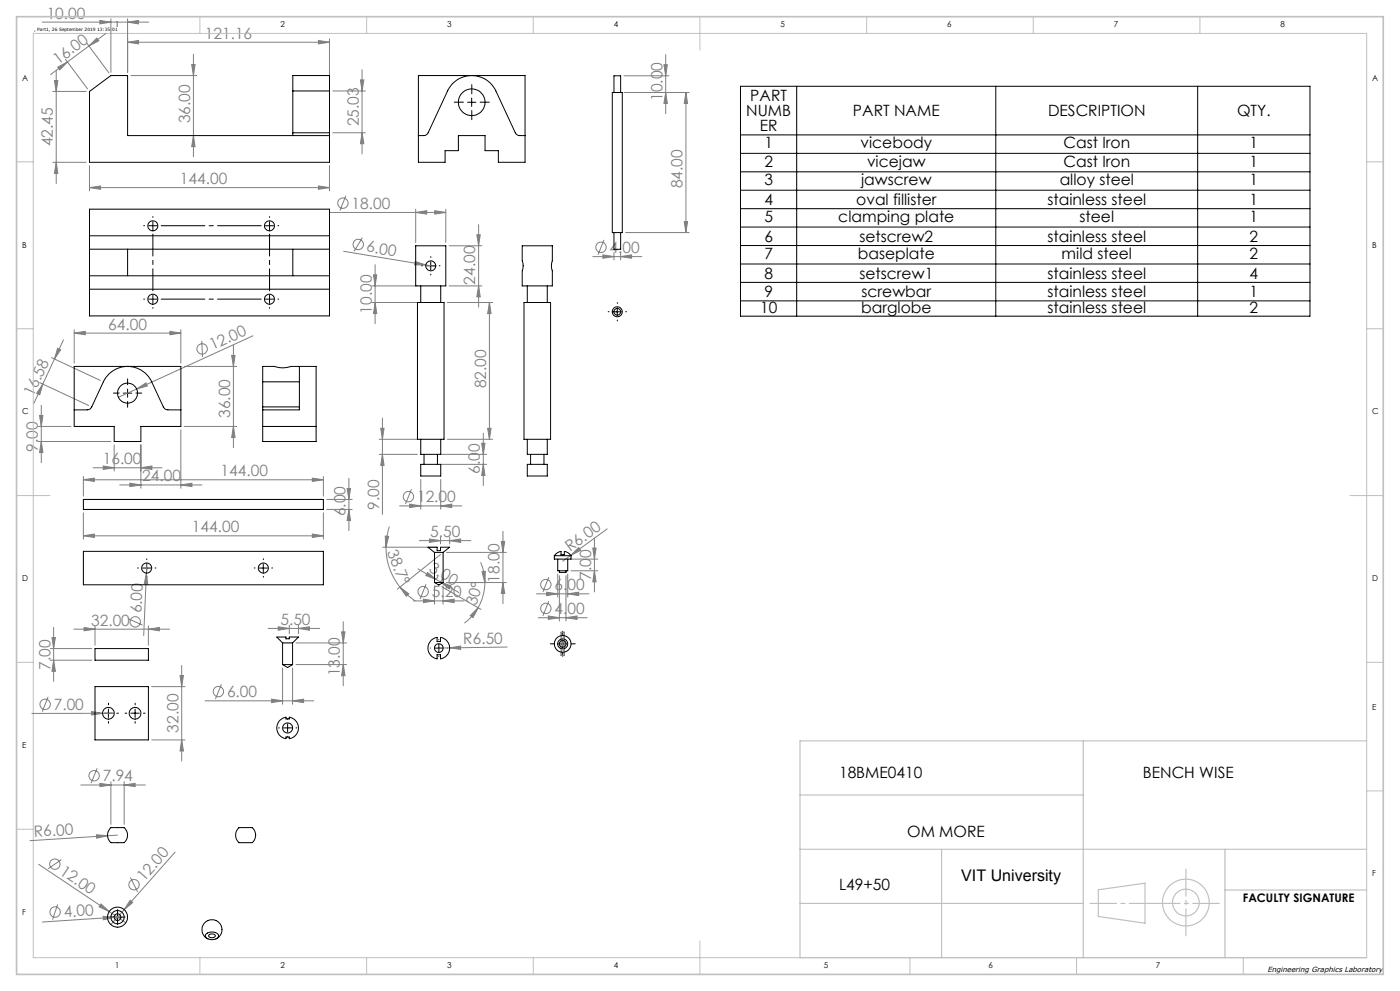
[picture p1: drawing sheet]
<svg xmlns="http://www.w3.org/2000/svg" width="420mm" height="297mm" viewBox="0 0 420 297" stroke-linecap="round" stroke-linejoin="round" font-family="sans-serif">
<g fill="none" stroke="#808080" stroke-width=".3">
<path d="M12.7 6.6h31.9M19.6 17.8l6.6 8.8M20.2 18.6l-5 3.8M26.1 13l6.6 8.8M26.7 13.8l2.3-2.4 .6 .8zM30 6.1l3.3 .5-3.3 .6zM31.8 10l-11.6 8.6M33.3 5.6v16.1M38.3 12.7l3.3-.6v1.1zM38.3 6.6l3.3-.5v1.1zM38.3 5.6v16.1M38.3 12.7h60.5"/>
<path d="M57.5 19.3h1l-.5 3.3zM58 16.3v30.7M95.5 12.1l3.3 .6-3.3 .5zM98.8 11.6v27.2M199.2 19.4h1l-.5 3.3zM199.7 16.4v17.7M15.8 27.4h10.1M16.3 24.1h1.1l-.5 3.3zM16.9 21.1v33.9M17.3 20.1l2.9-1.5-2.3 2.4zM39.3 22.6h19.7M99.8 27.3h9.8"/>
<path d="M99.8 39.8h9.8M108.1 24h1l-.5 3.3zM108.6 39.8l.5 3.3h-1zM108.6 20.9v25.2M187.2 27.7h19.6M187.2 22.7h13.5M199.7 27.7l.5 3.3h-1zM205.8 27.7l.5 3.3h-1zM205.8 27.7v42M15.8 48.6h10.1M16.9 48.6l.5 3.4h-1.1zM26.8 56.2l3.4-.5v1z"/>
<path d="M26.8 49.6v7.6M26.8 56.2h72M58 40.6l.5 3.4h-1zM95.5 55.7l3.3 .5-3.3 .5zM98.8 49.6v7.6M103.8 58.7l-1.8 4.4M98.9 63.7h34.8M103.1 75.3l27.6 4.6M108.7 71.2l-2.5 4.1M112.5 79.3v17.7M124.6 78.4l3.1 1h-3.3zM124.7 63.7l3.3-.6v1.1z"/>
<path d="M124.7 62.7v10M130.4 63.1l3.3 .6-3.3 .5zM133.7 62.7v10M134.7 73.7h9.9M143.1 70.4h1l-.5 3.3zM143.6 67.3v24.7M177.8 76.9h14.7M180.9 76.4l3.3 .5-3.3 .5zM181.2 71.9l-1.8 4.4M184.2 75.7v2.2M186.2 76.9l3.3-.5v1zM186.2 75.7v2.2"/>
<path d="M187.7 69.7h19.1M205.3 66.4h1l-.5 3.3zM22.3 99.8l3.3-.5v1zM22.3 98.8v10M22.3 99.8h32M51 99.3l3.3 .5-3.3 .5zM54.3 98.8v10M111.5 85.7h13.7M111.5 90.7h13.7M112 82.4h1l-.5 3.3zM112.5 90.7l.5 3.3h-1zM134.2 90.7h13.6"/>
<path d="M134.7 85.7h9.9M143.6 85.7l.5 3.3h-1zM146.8 90.7l.5 3.3h-1zM146.8 90.7v41M11.9 114.7l14.7 6.8M12.8 115.1l-.9 3.2-.9-.4zM15.5 107.2l14.6 6.8M16.3 107.6l-6.1 13.3M17.3 104.4l.9 .4-1.9 2.8zM19.1 101.8l-2.8 5.8M41 116.6l2.8-1.8 .4 .9zM41 116.6l-5.5 2.5"/>
<path d="M55.2 109.8h15.8M60.5 102.2l.2 4.8M69.5 106.5h1l-.5 3.3zM70 103.5v30.7M75.9 100.6l-34.9 16M11.4 127.8h9.9M11.4 132.3h21.9M11.9 124.5h1l-.5 3.3zM12.4 132.3l.5 3.3h-1zM12.4 121.5v17.2M31 139.7l3.3 .5-3.3 .5zM34.3 133.3v7.9"/>
<path d="M42.3 133.3v13M54.3 128.8v17.5M55.2 127.8h15.8M70 127.8l.5 3.3h-1zM113.7 136.2h11.5M113.7 131.7h11.5M114.2 128.4h1l-.5 3.3zM114.7 136.2l.5 3.3h-1zM114.7 125.3v28.9M132.2 139.2h13.8M132.2 136.2h13.8M134.2 131.7h13.6"/>
<path d="M144.5 132.9h1l-.5 3.3zM145 129.8v15.7M145 139.2l.5 3.3h-1zM146.3 128.4h1l-.5 3.3zM25 143.8l3.3-.5v1zM25 142.8v5.9M25 153.7v7.9M25 143.8h72M27.9 140.2h20.7M35.9 145.3h24.7M38.9 144.8l3.4 .5-3.4 .5zM42.3 140.2l3.3-.5v1z"/>
<path d="M54.3 145.3l3.3-.5v1zM93.7 143.3l3.3 .5-3.3 .5zM97 142.8v5.9M97 153.7v7.9M98 149.7h7.7M98 152.7h7.7M104.1 146.4h1.1l-.5 3.3zM104.7 152.7l.5 3.3h-1.1zM104.7 143.3v15.7M116.8 157.8l-.8 3.7-.2 2.5M119.9 151.6h18.7M122.9 151.1l3.3 .5-3.3 .5z"/>
<path d="M123.4 146.6l-1.8 4.5M126.2 143.7v8.9M132.2 151.6l3.3-.5v1zM132.2 143.7v8.9M150.9 159.2v21.7M182.2 158.5l-11 7.9M25 160.6l3.3-.5v1zM25 160.6h72M43.9 171.7l.4 3.4-1-.1zM44.1 168.7l-1 21.8M93.7 160.1l3.3 .5-3.3 .5zM114.8 164h16.3"/>
<path d="M115.6 160.7l1 .1-.8 3.2zM115.8 164a19.3 19.3 0 0 0 4.2 12M120 176l2.6 2-.7 .7zM120 176l2.1 2.2 2.5 1.9M125.4 170.5l5.5 3.2M125.8 162h15.5M127 179.6l3.4 .5-3.4 .5zM127.8 175.1l-1.8 4.4M128.3 171.6l2.6 2.1-3.2-1.2zM128.8 161.5l3.4 .5-3.4 .6zM130.4 175.6v5.5M130.9 173.7l1.3 .7"/>
<path d="M131.4 172.8l-.6 .9M132.2 161v2M132.2 174.4l5.5 3.2M132.2 174.4l3.1 1.2-.5 .9zM132.2 166.2l-13 10.4M132.5 175.8l11.8 6.8M132.7 173.6l-.5 .8M132.9 175.6v5.5M133.9 174.6h18M133.9 165.6h18M134.9 162l3.3-.5v1.1zM134.9 161v2"/>
<path d="M144.2 168.5l1 3.3 .3 2.8M144.6 171.3l1-.1-.1 3.4zM145.5 174.6l-.3 2.8-.4 1.6-1.4 3.1M150.4 162.3h1l-.5 3.3zM150.9 174.6l.5 3.3h-1zM161 178h15.7M164 177.5l3.3 .5-3.3 .5zM164.6 173l-1.7 4.4M167.3 172v7M167.8 172.5v13.6M169.8 172.5v13.6M170.3 178l3.3-.5v1z"/>
<path d="M170.3 172v7M171.2 166.4l2.4-2.3 .6 .8zM171.2 166.4l-2.4 1.8M171.3 171.1h8M171.3 167.6h8M177.8 164.2h1l-.5 3.4zM178.3 171.1l.5 3.3h-1zM178.3 161.2v16.2M15.1 194.4h12.4M15.1 197.9h12.4M15.6 191.1h1l-.5 3.3zM16.1 197.9l.5 3.3h-1z"/>
<path d="M16.1 188v16.2M22.2 188.6h28.7M25.2 188.1l3.3 .5-3.3 .5zM28.5 187.6v5.8M38.4 185.4l4.4 2M44.5 188.6l3.3-.5v1zM44.5 187.6v5.8M54.5 199.4v28.7M80.4 188.3h15.5M83.5 187.9l3.3 .4-3.3 .6zM86.8 187.4v2.5M88.8 199.2h15.2"/>
<path d="M88.8 192.7h15.2M89.5 188.3l3.4-.4v1zM89.5 187.4v2.5M102.5 189.4h1l-.5 3.3zM103 199.2l.5 3.3h-1zM103 186.3v19.2M124 180.1h15.3M132.9 180.1l3.3-.5v1zM134.9 194.2l3.3-.6v1zM134.9 194.2h-3.2M143.4 182.1l-1.5 3-.8-.6zM143.4 182.1l-2 2.8-2.1 1.9"/>
<path d="M152.2 193.9l-17.3 .3M161.5 185.1h14.6M164.5 184.6l3.3 .5-3.3 .5zM164.6 180.1l-1.7 4.5M168.3 189.5h1v7h-1zM168.3 193h1M168.5 192.6l.7 .7M168.8 192.5v1M169.2 192.6l-.7 .7M169.8 185.1l3.3-.5v1zM14.4 208.8l-1.7 4.5M27.5 213.3l3.3 .5-3.3 .5z"/>
<path d="M30.8 213.8h-21.2M34.3 213.7l-3.5 .1M45.5 205.8h10M54 202.5h1l-.5 3.3zM61.5 210h32.6M66.4 205.1l-1.8 4.4M81.5 209.5l3.3 .5-3.3 .6zM84.8 200.2v10.9M87.8 210l3.3-.5v1.1zM87.8 200.2v10.9M24.2 235.3h19.4M29.1 230.3l-1.8 4.4"/>
<path d="M30 234.8l3.3 .5-3.3 .5zM33.3 234.3v12.7M37.3 235.3l3.2-.5v1zM37.3 234.3v12.7M45.5 221.8h10M54.5 221.8l.5 3.3h-1zM11.6 259l21.2 14.2M18.4 257.6l-3.9 2.7M28.9 250.2l3.4 .3-3.3 .7zM32.3 250.5l-23.3 1.5M35.2 250.3l-2.9 .2M52.5 255.4l-19.2 21.7"/>
<path d="M17.3 271.1l-1.5 4.5M30.3 270.9l2.5 2.3-3.1-1.4zM30.9 274.6l3.4 .3-3.3 .8zM32.8 273.2l4.9 3.3M34.3 274.9l-21.6 1.4M36.3 274.8l-2 .1M39.1 269.8l.7 .7-2.5 2.1zM39.1 263l2.2 4.3"/>
<circle cx="102.9" cy="60.9" r="1.56"/>
<circle cx="107.5" cy="73.3" r="1.56"/>
<circle cx="180.3" cy="74.1" r="1.55"/>
<circle cx="60.6" cy="104.6" r="1.56"/>
<circle cx="122.5" cy="148.8" r="1.56"/>
<circle cx="126.9" cy="177.3" r="1.56"/>
<circle cx="163.7" cy="175.2" r="1.56"/>
<circle cx="40.6" cy="186.4" r="1.55"/>
<circle cx="163.8" cy="182.3" r="1.55"/>
<circle cx="13.5" cy="211.1" r="1.55"/>
<circle cx="65.5" cy="207.3" r="1.55"/>
<circle cx="28.2" cy="232.5" r="1.56"/>
<circle cx="16.5" cy="259" r="1.55"/>
<circle cx="16.5" cy="273.3" r="1.55"/>
<circle cx="40.2" cy="265.2" r="1.56"/>
</g>
<g fill="none" stroke="#c0c0c0" stroke-width=".35">
<path d="M240 238.3h85M325 222v65M410 222h-170v65h170M240 254.5h170M282.5 254.5v32.5M367.5 254.5v32.5M240 270.8h85M329.5 266.7l14-2v12l-14-2zM367.5 266.7h42.5"/>
<circle cx="355.8" cy="270.5" r="7"/>
<circle cx="355.8" cy="270.5" r="4"/>
</g>
<g fill="none" stroke="#000" stroke-width=".3">
<path d="M140.3 30.7h2.5M141.5 29.4v2.5M222.1 25.9h170.9v68.9h-170.9zM239 25.9v68.9M298.7 25.9v68.9M359.3 25.9v68.9M222.1 40.4h170.9M222.1 46h170.9M222.1 51.5h170.9M222.1 57h170.9M79.6 67.7h2.5M80.9 66.4v2.5"/>
<path d="M128 79.7h2.5M129.2 78.4v2.5M222.1 62.5h170.9M222.1 68h170.9M222.1 73.6h170.9M222.1 79.1h170.9M183.9 93.4h2.5M185.2 92.2v2.5M222.1 84.6h170.9M222.1 90.2h170.9M37 117.8h2.5M38.3 116.6v2.5"/>
<path d="M42.8 170.2h2.5M44 169v2.5M77.8 170.2h2.5M79 169v2.5M130.4 194.2h2.5M131.7 193v2.5M167.6 193h2.4M168.8 191.7v2.5M31.3 213.7h2.5M32.5 212.5v2.5M39.3 213.7h2.5M40.5 212.5v2.5"/>
<path d="M85 218.2h2.5M86.3 216.9v2.5M34 274.9h2.5M35.2 273.6v2.5"/>
</g>
<g fill="none" stroke="#000" stroke-width=".3" stroke-dasharray="15.2 1.3 1.3 1.3">
<path d="M139 30.6h-2.7M141.5 28.1v-2.7M141.5 33.1v2.8M144 30.6h2.8M43.4 67.7h-.3M45.9 67.7v-1.3M45.9 67.7h-1.3M45.9 67.7v1.2M45.9 67.7h1.2M45.9 65.2v-.3M80.9 65.2v-.3M83.4 67.7h.2"/>
<path d="M126.7 79.7h-.2M129.2 77.2v-.3M131.7 79.7h.3M43.4 89.7h-.3M45.9 89.7v-1.3M45.9 89.7h-1.3M45.9 89.7v1.2M45.9 89.7h1.2M45.9 92.2v.2M80.9 89.7v-1.3M80.9 89.7h-1.3M80.9 89.7v1.2"/>
<path d="M80.9 89.7h1.2M80.9 92.2v.2M83.4 89.7h.2M129.2 82.2v.2M182.7 93.4h-.2M185.2 90.9v-.2M185.2 95.9v.3M187.7 93.4h.3M35.8 117.8h-1.8M38.3 115.3v-1.7M40.8 117.8h1.7M38.3 120.3v1.8"/>
<path d="M41.5 170.2h-.2M44 167.7v-.2M44 172.7v.3M46.5 170.2h.3M76.5 170.2h-.2M79 167.7v-.2M79 172.7v.3M81.5 170.2h.3M129.2 194.2h-.1M131.7 191.7h.1M131.7 196.7v.1M134.2 194.2h.1"/>
<path d="M166.3 193h-1.2M168.8 190.5v-1.3M168.8 195.5v1.2M171.3 193h1.3M30 213.7h-.5M32.5 211.2v-.5M32.5 216.2v.5M35 213.7h.5M38 213.7h-.5M40.5 211.2v-.5M40.5 216.2v.5M43 213.7h.5"/>
<path d="M83.8 218.2h-.2M86.3 215.7v-.3M88.8 218.2h.3M86.3 220.7v.2M34 274.8h-1M35.3 273.6v-1M35.3 276.1v1M36.5 274.8h1"/>
</g>
<path d="M48.4 67.7h30M48.4 89.7h30" fill="none" stroke="#000" stroke-width=".3" stroke-dasharray="15.2 1.3 1.3 1.3" stroke-dashoffset="2.1"/>
<path d="M45.9 87.2v-17M80.9 87.2v-17" fill="none" stroke="#000" stroke-width=".3" stroke-dasharray="15.2 1.3 1.3 1.3" stroke-dashoffset="8.6"/>
<g fill="none" stroke="#c0c0c0" stroke-width=".3">
<path d="M10 10h400v277h-400zM60 5v5M110 5v5M160 5v5M210 5v10M260 5v5M310 5v5M360 5v5M5 48.5h5M410 48.5h5M5 98.5h5M410 98.5h5"/>
<path d="M5 148.5h10M405 148.5h10M5 198.5h5M410 198.5h5M410 237h5M5 248.5h5M60 287v5M110 287v5M160 287v5M210 282v10M273 287v5M323 287v5"/>
<path d="M373 287v5"/>
</g>
<path d="M327 270.8h38.8" fill="none" stroke="#c0c0c0" stroke-width=".35" stroke-dasharray="15.2 1.3 1.3 1.3" stroke-dashoffset="7.3"/>
<path d="M355.8 260.5v20" fill="none" stroke="#c0c0c0" stroke-width=".35" stroke-dasharray="15.2 1.3 1.3 1.3" stroke-dashoffset="7.1"/>
<path d="M5 5h410v287h-410z" fill="none" stroke="#c0c0c0" stroke-width=".5"/>
<path d="M169.3 189.5l-1 7M169.3 196.5l-1-7" fill="none" stroke="#808080" stroke-width=".3" stroke-dasharray="15.2 1.3 1.3 1.3" stroke-dashoffset="13.6"/>
<g fill="#808080">
<path d="M30.3 270.9l2.5 2.3-3.1-1.4z"/>
<path d="M124.6 78.4l3.1 1h-3.3z"/>
<path d="M27.5 213.3l3.3 .5-3.3 .5z"/>
<path d="M134.9 194.2l3.3-.6v1z"/>
<path d="M28.9 250.2l3.4 .3-3.3 .7z"/>
<path d="M30.9 274.6l3.4 .3-3.3 .8z"/>
<path d="M41 116.6l2.8-1.8 .4 .9z"/>
<path d="M171.2 166.4l2.4-2.3 .6 .8z"/>
<path d="M39.1 269.8l.7 .7-2.5 2.1z"/>
<path d="M43.9 171.7l.4 3.4-1-.1z"/>
<path d="M134.9 162l3.3-.5v1.1zM128.8 161.5l3.4 .5-3.4 .6z"/>
<path d="M95.5 12.1l3.3 .6-3.3 .5zM38.3 12.7l3.3-.6v1.1zM38.3 6.6l3.3-.5v1.1zM30 6.1l3.3 .5-3.3 .6zM87.8 210l3.3-.5v1.1zM81.5 209.5l3.3 .5-3.3 .6zM37.3 235.3l3.2-.5v1zM30 234.8l3.3 .5-3.3 .5z"/>
<path d="M26.8 56.2l3.4-.5v1zM95.5 55.7l3.3 .5-3.3 .5zM38.9 144.8l3.4 .5-3.4 .5zM54.3 145.3l3.3-.5v1zM31 139.7l3.3 .5-3.3 .5zM42.3 140.2l3.3-.5v1zM22.3 99.8l3.3-.5v1zM51 99.3l3.3 .5-3.3 .5zM25 160.6l3.3-.5v1zM93.7 160.1l3.3 .5-3.3 .5zM25 143.8l3.3-.5v1zM93.7 143.3l3.3 .5-3.3 .5zM124.7 63.7l3.3-.6v1.1zM130.4 63.1l3.3 .6-3.3 .5zM25.2 188.1l3.3 .5-3.3 .5zM44.5 188.6l3.3-.5v1zM164 177.5l3.3 .5-3.3 .5zM170.3 178l3.3-.5v1z"/>
<path d="M164.5 184.6l3.3 .5-3.3 .5zM169.8 185.1l3.3-.5v1z"/>
<path d="M122.9 151.1l3.3 .5-3.3 .5zM132.2 151.6l3.3-.5v1z"/>
<path d="M180.9 76.4l3.3 .5-3.3 .5zM186.2 76.9l3.3-.5v1z"/>
<path d="M83.5 187.9l3.3 .4-3.3 .6zM89.5 188.3l3.4-.4v1z"/>
<path d="M26.7 13.8l2.3-2.4 .6 .8zM17.3 20.1l2.9-1.5-2.3 2.4z"/>
<path d="M17.3 104.4l.9 .4-1.9 2.8zM12.8 115.1l-.9 3.2-.9-.4z"/>
<path d="M143.4 182.1l-1.5 3-.8-.6zM144.6 171.3l1-.1-.1 3.4z"/>
<path d="M150.9 174.6l.5 3.3h-1zM150.4 162.3h1l-.5 3.3z"/>
<path d="M103 199.2l.5 3.3h-1zM102.5 189.4h1l-.5 3.3z"/>
<path d="M70 127.8l.5 3.3h-1zM69.5 106.5h1l-.5 3.3zM145 139.2l.5 3.3h-1zM144.5 132.9h1l-.5 3.3zM178.3 171.1l.5 3.3h-1zM177.8 164.2h1l-.5 3.4z"/>
<path d="M58 40.6l.5 3.4h-1zM57.5 19.3h1l-.5 3.3zM143.6 85.7l.5 3.3h-1zM143.1 70.4h1l-.5 3.3zM146.3 128.4h1l-.5 3.3zM146.8 90.7l.5 3.3h-1zM205.3 66.4h1l-.5 3.3zM205.8 27.7l.5 3.3h-1zM199.7 27.7l.5 3.3h-1zM199.2 19.4h1l-.5 3.3z"/>
<path d="M16.3 24.1h1.1l-.5 3.3zM16.9 48.6l.5 3.4h-1.1zM108.1 24h1l-.5 3.3zM108.6 39.8l.5 3.3h-1zM11.9 124.5h1l-.5 3.3zM12.4 132.3l.5 3.3h-1zM104.1 146.4h1.1l-.5 3.3zM104.7 152.7l.5 3.3h-1.1zM114.2 128.4h1l-.5 3.3zM114.7 136.2l.5 3.3h-1zM112 82.4h1l-.5 3.3zM112.5 90.7l.5 3.3h-1zM15.6 191.1h1l-.5 3.3zM16.1 197.9l.5 3.3h-1zM54 202.5h1l-.5 3.3zM54.5 221.8l.5 3.3h-1z"/>
<path d="M115.6 160.7l1 .1-.8 3.2zM120 176l2.6 2-.7 .7z"/>
<path d="M128.3 171.6l2.6 2.1-3.2-1.2zM132.2 174.4l3.1 1.2-.5 .9z"/>
<path d="M127 179.6l3.4 .5-3.4 .5zM132.9 180.1l3.3-.5v1z"/>
</g>
<g fill="none" stroke="#000" stroke-width=".3">
<path d="M26.8 27.4l6.5-4.8h5v18h60.5v8h-72zM87.8 39.8v.8M87.8 27.3v-4.7h11v4.7M87.8 39.8h11M87.8 27.3h11M87.8 27.3v12.5M98.8 39.8v.8M98.8 27.3v12.5M125.5 22.6h32v26h-8v-3.4h-4v-4.6h-8v4.6h-4v3.4h-8zM183.7 27.7h3v42h-3zM184.2 27.7v-5h2v5M125.5 40.6h1.6a1.45 1.45 0 0 0 1.3-.8l5.9-12.5a8 8 0 0 1 7.2-4.7 8 8 0 0 1 7.3 4.7l5.8 12.5a1.45 1.45 0 0 0 1.4 .8h1.5"/>
<path d="M26.8 62.7h72v32h-72zM26.8 70.7h72M26.8 74.7h72M38.3 74.7v8M87.8 74.7v8M124.7 73.7h9v12h-9zM156.7 73.7h9v4.5a4.3 4.3 0 0 0 0 2.9v4.6h-9v-4.6a4.3 4.3 0 0 0 0-2.9zM184.2 69.7v5h2v-5M26.8 86.7h72M26.8 82.7h72M125.2 90.7h8v41h-8zM126.2 85.7v5"/>
<path d="M132.2 85.7v5M157.2 90.7h8v41h-8zM158.2 85.7v5M164.2 85.7v5M22.3 109.8h32v18h-12v4.5h-8v-4.5h-12zM78.8 114.4v-4.6h3.5a7.6 7.6 0 0 0 5 0h7.5v22.5h-16v-9.5M78.8 114.4v7.6M78.8 114.4h11M89.8 109.8v13h-11M22.3 122.8h3.8a1.57 1.57 0 0 0 1.4-.8l3.5-7.6a8 8 0 0 1 7.3-4.6 8 8 0 0 1 7.2 4.6l3.5 7.6a1.57 1.57 0 0 0 1.4 .8h3.9M78.8 122v.8M78.8 127.8h16"/>
<path d="M78.8 122h11M126.2 131.7v4.5h6v-4.5M126.2 139.2h6v3.5h-6zM127.2 136.2v3M131.2 136.2v3M158.2 131.7v4.5h6v-4.5M158.2 139.2h6v3.5h-6zM159.2 136.2v3M163.2 136.2v3M25 149.7h72v3h-72zM25 165.2h72v10.1h-72zM130.4 165.6h2.5"/>
<path d="M130.4 165.6l-2-1.6h2.7v1h1.1v-1h2.7l-2 1.6M130.4 174.6h2.5M130.4 174.6l1.3 .7 1.2-.7M130.4 165.6v9M132.9 165.6v9M166.3 166.5l.1-.1a2.72 2.72 0 0 1 1.9-1.1v.1a.6 .6 0 0 0 .1 .8 .6 .6 0 0 0 .8 0l.1-.2a.45 .45 0 0 1 .1-.6 .45 .45 0 0 1 .6 0l1.3 1.1M166.3 166.5h5M166.3 166.5v1.1h5v-1.1M167.3 167.6v3.5h3v-3.5M167.8 171.1v.5h2v-.5M28.5 194.4h16v3.5h-16zM84.8 192.7h3"/>
<path d="M84.8 192.7l-1.8-1.8h2.8v.5h1v-.5h2.7l-1.7 1.8M84.8 199.2h3M84.8 192.7v6.5M84.8 199.2l1.5 .9 1.5-.9M87.8 192.7v6.5M129.3 192l1-.7 .8-.3v1.3h1.1v-1.3a3.2 3.2 0 0 1 2.7 3.2 3.2 3.2 0 0 1-2.7 3.2v-1.2h-1.1v1.2a3.3 3.3 0 0 1-1.8-5.4zM28.5 205.8h16v16h-16zM83.9 216l.9-.7 1-.4v.6h1v-.6a3.2 3.2 0 0 1 2.7 3.3 3.2 3.2 0 0 1-2.7 3.2v-.5h-1v.5a3.2 3.2 0 0 1-1.9-5.4zM33.2 248.1l3.5-.1a1.04 1.04 0 0 1 1.3 1.1l.2 .5a2.46 2.46 0 0 1-1.2 3h-3.2a1.04 1.04 0 0 1-1.3-1.1l-.2-.5a3 3 0 0 1 .9-2.9zM71.7 248h3.4a1.04 1.04 0 0 1 1.3 1.1 2.58 2.58 0 0 1-1 3.5h-3.2a.99 .99 0 0 1-1.2-.9l-.3-1.5a2.97 2.97 0 0 1 1-2.2zM61.9 279.9l1-.5 1.1-.1 .7 .2 .7 .5a1.15 1.15 0 0 1-.2 1.2 1.15 1.15 0 0 1-1.1 .4l-1.5-.1-.8-.5a.71 .71 0 0 1 .1-1.1zM62.4 281.4l-.9-.7a2.99 2.99 0 0 1 .2-4.4 2.99 2.99 0 0 1 4.5 .8 2.99 2.99 0 0 1-1.4 4.3"/>
<path d="M62.7 280.2l.7-.3 .9 .1a.59 .59 0 0 1 .2 .8 .59 .59 0 0 1-.8 .3l-.9-.3-.2-.3z"/>
<circle cx="141.5" cy="30.6" r="4"/>
<circle cx="45.8" cy="67.7" r="1.5"/>
<circle cx="80.8" cy="67.7" r="1.5"/>
<circle cx="129.2" cy="79.7" r="1.5"/>
<circle cx="45.8" cy="89.7" r="1.5"/>
<circle cx="80.8" cy="89.7" r="1.5"/>
<circle cx="185.2" cy="93.4" r="1.49"/>
<circle cx="185.2" cy="93.4" r="1"/>
<circle cx="38.3" cy="117.8" r="3"/>
<circle cx="44" cy="170.2" r="1.5"/>
<circle cx="79" cy="170.2" r="1.5"/>
<circle cx="131.6" cy="194.2" r="1.29"/>
<circle cx="168.8" cy="193" r="2.5"/>
<circle cx="168.8" cy="193" r=".99"/>
<circle cx="168.8" cy="193" r="1.51"/>
<circle cx="32.5" cy="213.8" r="1.75"/>
<circle cx="40.5" cy="213.8" r="1.75"/>
<circle cx="86.3" cy="218.2" r="1.48"/>
<circle cx="35.2" cy="274.9" r="3"/>
<circle cx="35.3" cy="274.9" r="1"/>
<circle cx="35.3" cy="274.9" r="1.99"/>
</g>
<text font-size="4.8" x="288.4" y="264">VIT University</text>
<g font-size="4.7" fill="#808080">
<text x="14" y="5.6">10.00</text>
<text x="61.5" y="11.6">121.16</text>
<text x="17.4" y="19.4" transform="rotate(-37 17.4 19.4)">16.00</text>
<text x="198.7" y="30.2" transform="rotate(-90 198.7 30.2)">10.00</text>
<text x="57" y="37" transform="rotate(-90 57 37)">36.00</text>
<text x="107.6" y="37.8" transform="rotate(-90 107.6 37.8)">25.03</text>
<text x="15.9" y="43.8" transform="rotate(-90 15.9 43.8)">42.45</text>
<text x="54" y="55.2">144.00</text>
<text x="204.8" y="56.4" transform="rotate(-90 204.8 56.4)">84.00</text>
<text x="105.5" y="62.6">18.00</text>
<text x="109.7" y="75.4" transform="rotate(9 109.7 75.4)">6.00</text>
<text x="182.9" y="75.8">4.00</text>
<text x="142.6" y="85.3" transform="rotate(-90 142.6 85.3)">24.00</text>
<text x="111.5" y="94" transform="rotate(-90 111.5 94)">10.00</text>
<text x="32.5" y="98.8">64.00</text>
<text x="63.7" y="105" transform="rotate(-25 63.7 105)">12.00</text>
<text x="9.9" y="119" transform="rotate(-65 9.9 119)">16.58</text>
<text x="145.8" y="116.4" transform="rotate(-90 145.8 116.4)">82.00</text>
<text x="69" y="125.3" transform="rotate(-90 69 125.3)">36.00</text>
<text x="11.4" y="135.3" transform="rotate(-90 11.4 135.3)">9.00</text>
<text x="30.8" y="139.1">16.00</text>
<text x="66.2" y="142.8">144.00</text>
<text x="144" y="142.1" transform="rotate(-90 144 142.1)">6.00</text>
<text x="42.7" y="144.3">24.00</text>
<text x="103.7" y="154.8" transform="rotate(-90 103.7 154.8)">6.00</text>
<text x="113.7" y="152.8" transform="rotate(-90 113.7 152.8)">9.00</text>
<text x="125.1" y="150.5">12.00</text>
<text x="57.6" y="159.5">144.00</text>
<text x="129.1" y="161">5.50</text>
<text x="116.1" y="165.5" transform="rotate(69 116.1 165.5)">38.7°</text>
<text x="171" y="165.5" transform="rotate(-36 171 165.5)">R6.00</text>
<text x="128.5" y="171.1" transform="rotate(30 128.5 171.1)">3.00</text>
<text x="177.3" y="173.7" transform="rotate(-90 177.3 173.7)">7.00</text>
<text x="129.5" y="179">5.20</text>
<text x="149.9" y="174.6" transform="rotate(-90 149.9 174.6)">18.00</text>
<text x="166.3" y="176.9">6.00</text>
<text x="42.4" y="183.9" transform="rotate(-87 42.4 183.9)">6.00</text>
<text x="143" y="181.8" transform="rotate(-74 143 181.8)">30°</text>
<text x="166.3" y="184">4.00</text>
<text x="27.3" y="187.5">32.00</text>
<text x="84.1" y="187.3">5.50</text>
<text x="139" y="193.1" transform="rotate(-1 139 193.1)">R6.50</text>
<text x="15.1" y="200.8" transform="rotate(-90 15.1 200.8)">7.00</text>
<text x="102" y="202.7" transform="rotate(-90 102 202.7)">13.00</text>
<text x="68.1" y="209">6.00</text>
<text x="16.1" y="212.8">7.00</text>
<text x="53.5" y="219.6" transform="rotate(-90 53.5 219.6)">32.00</text>
<text x="30.8" y="234.2">7.94</text>
<text x="10.3" y="250.9" transform="rotate(-4 10.3 250.9)">R6.00</text>
<text x="17.7" y="261.8" transform="rotate(34 17.7 261.8)">12.00</text>
<text x="43.2" y="264.3" transform="rotate(-48 43.2 264.3)">12.00</text>
<text x="19.2" y="274.9" transform="rotate(-4 19.2 274.9)">4.00</text>
</g>
<g font-size="4.7">
<text x="223.9" y="34.8">NUMB</text>
<text x="225.1" y="30.3">PART</text>
<text x="255.9" y="34.8">PART NAME</text>
<text x="314.4" y="34.8">DESCRIPTION</text>
<text x="371.1" y="34.8">QTY.</text>
<text x="227.9" y="39.3">ER</text>
<text x="229.3" y="44.4">1</text>
<text x="258.1" y="44.4">vicebody</text>
<text x="319" y="44.4">Cast Iron</text>
<text x="374.9" y="44.4">1</text>
<text x="229.3" y="50">2</text>
<text x="260.1" y="50">vicejaw</text>
<text x="319" y="50">Cast Iron</text>
<text x="374.9" y="50">1</text>
<text x="229.3" y="55.5">3</text>
<text x="258.3" y="55.5">jawscrew</text>
<text x="317.9" y="55.5">alloy steel</text>
<text x="374.9" y="55.5">1</text>
<text x="229.3" y="61.4">4</text>
<text x="256.9" y="61.4">oval fillister</text>
<text x="314.2" y="61.4">stainless steel</text>
<text x="374.9" y="61.4">1</text>
<text x="229.3" y="66.5">5</text>
<text x="251.5" y="66.5">clamping plate</text>
<text x="323.9" y="66.5">steel</text>
<text x="374.9" y="66.5">1</text>
<text x="229.3" y="72.5">6</text>
<text x="229.3" y="77.6">7</text>
<text x="257.3" y="77.6">baseplate</text>
<text x="257.8" y="72.5">setscrew2</text>
<text x="314.2" y="72.5">stainless steel</text>
<text x="318.5" y="77.6">mild steel</text>
<text x="374.9" y="72.5">2</text>
<text x="374.9" y="77.6">2</text>
<text x="229.3" y="83.5">8</text>
<text x="257.8" y="83.5">setscrew1</text>
<text x="314.2" y="83.5">stainless steel</text>
<text x="374.9" y="83.5">4</text>
<text x="229.3" y="89.1">9</text>
<text x="258.4" y="89.1">screwbar</text>
<text x="314.2" y="89.1">stainless steel</text>
<text x="374.9" y="89.1">1</text>
<text x="228" y="93.7">10</text>
<text x="258.3" y="93.7">barglobe</text>
<text x="314.2" y="93.7">stainless steel</text>
<text x="374.9" y="93.7">2</text>
<text x="251.7" y="233.2">18BME0410</text>
<text x="342.9" y="233.2">BENCH WISE</text>
<text x="272.2" y="250.8">OM MORE</text>
<text x="251.7" y="266.7">L49+50</text>
</g>
<text font-size="3.5" x="372.9" y="270.3">FACULTY SIGNATURE</text>
<g font-size="2.5">
<text x="34.6" y="8.2">1</text>
<text x="84.2" y="8.2">2</text>
<text x="134.2" y="8.2">3</text>
<text x="184.2" y="8.2">4</text>
<text x="234.2" y="8.2">5</text>
<text x="284.2" y="8.2">6</text>
<text x="334.2" y="8.2">7</text>
<text x="384.2" y="8.2">8</text>
<text x="6.7" y="24.2">A</text>
<text x="411.7" y="24.2">A</text>
<text x="6.7" y="74.2">B</text>
<text x="411.7" y="74.2">B</text>
<text x="6.7" y="124.2">C</text>
<text x="411.7" y="124.2">C</text>
<text x="6.7" y="174.2">D</text>
<text x="411.7" y="174.2">D</text>
<text x="411.7" y="212.7">E</text>
<text x="6.7" y="224.2">E</text>
<text x="411.7" y="262.7">F</text>
<text x="6.7" y="274.2">F</text>
<text x="34.6" y="290.2">1</text>
<text x="84.2" y="290.2">2</text>
<text x="134.2" y="290.2">3</text>
<text x="184.2" y="290.2">4</text>
<text x="247.2" y="290.2">5</text>
<text x="296.5" y="290.2">6</text>
<text x="346.8" y="290.2">7</text>
</g>
<text font-size="2.2" x="380.2" y="291.4">Engineering Graphics Laboratory</text>
<text font-size="1.3" x="10.2" y="9.3">, Part1, 26 September 2019 13:35:01</text>
</svg>
